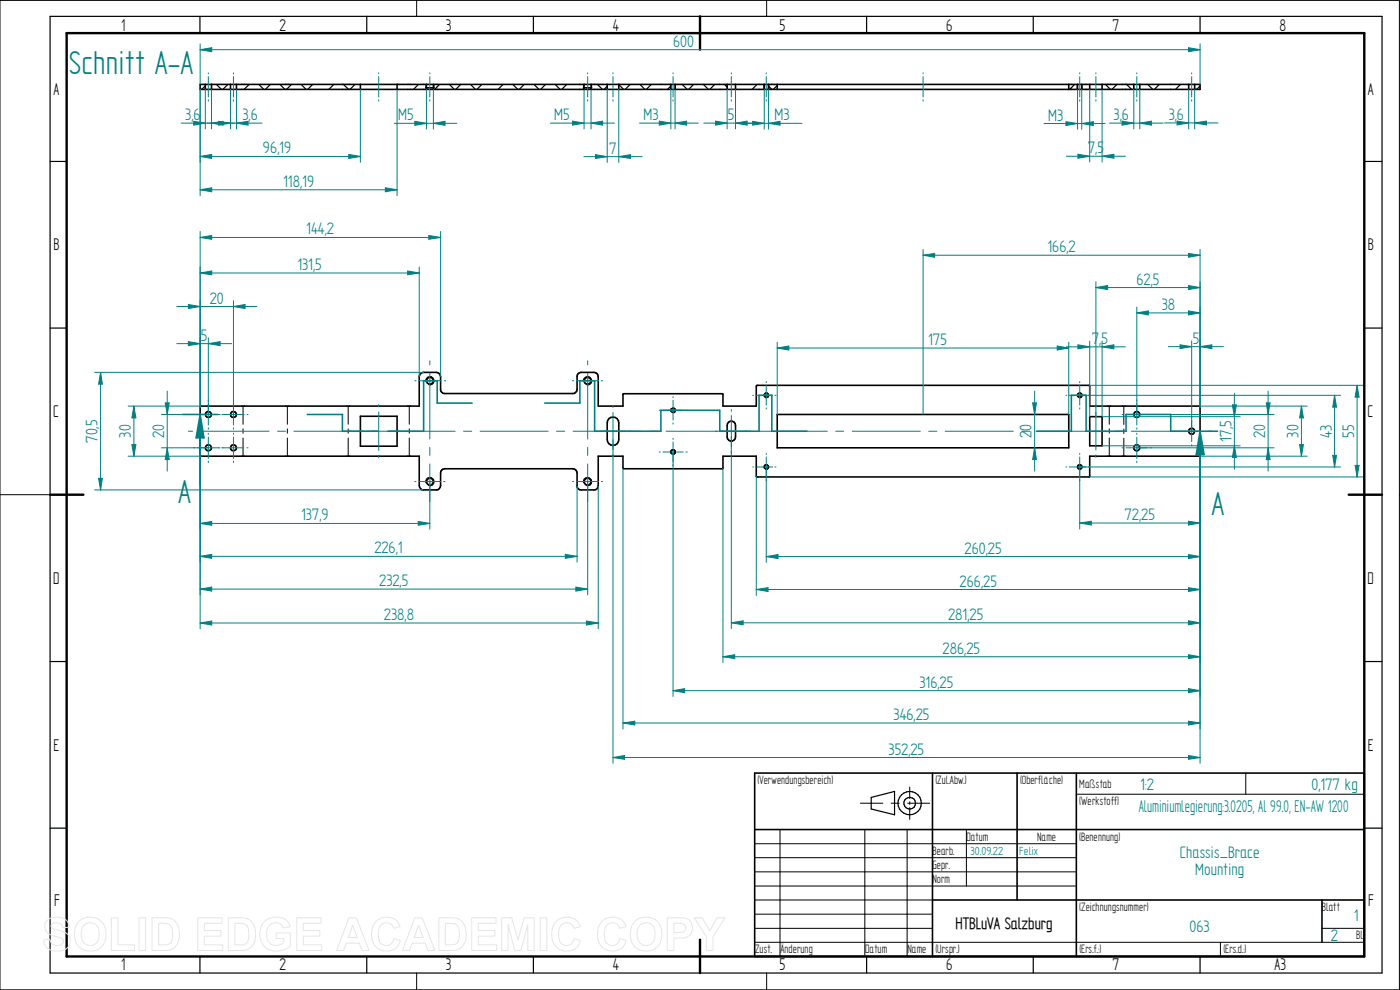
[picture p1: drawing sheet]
<svg xmlns="http://www.w3.org/2000/svg" width="297mm" height="210mm" viewBox="0 0 297 210" stroke-linecap="round" stroke-linejoin="round" font-family="sans-serif">
<g fill="none" stroke="#000" stroke-width=".21">
<path d="M88.4 0v3.5M162.6 0v3.5M0 .1h296.9v209.9h-296.9zM51.6 86.1v3.9M51.6 91v.9M51.6 92.9v3.9M61 86.1v3.9M61 91v.9M61 92.9v3.9M73.9 86.1v3.9M73.9 91v.9M73.9 92.9v3.9"/>
<path d="M86.8 86.1v3.9M86.8 91v.9M86.8 92.9v3.9M90.3 81a.88 .88 0 0 1 .8-1.1 .88 .88 0 0 1 1 .9 .88 .88 0 0 1-1.1 .8M123.8 81a.88 .88 0 0 1 .8-1.1 .88 .88 0 0 1 .9 .9 .88 .88 0 0 1-1.1 .8M142.3 96v-.3a.53 .53 0 0 1 .9-.2 .53 .53 0 0 1-.2 .9h-.4M142.3 87.2v-.3a.55 .55 0 0 1 1-.1l-.1 .6-.6 .1M162.1 84a.53 .53 0 0 1 .4-.6 .53 .53 0 0 1 .6 .5l-.1 .3-.6 .2M162.1 99.2v-.3a.51 .51 0 0 1 .4-.3 .51 .51 0 0 1 .5 .2v.6l-.6 .2M228.6 84v-.3a.53 .53 0 0 1 .8-.2 .53 .53 0 0 1-.2 .9h-.3M228.6 99.2v-.3a.53 .53 0 0 1 .8-.2 .53 .53 0 0 1-.2 .9h-.3M235.3 86.1v3.9"/>
<path d="M235.3 91v.9M235.3 92.9v3.9M238.4 86.1v3.9M238.4 91v.9M238.4 93v3.8M0 104.9h10.6M90.3 102.4a.88 .88 0 0 1 .8-1.1 .88 .88 0 0 1 1 1 .88 .88 0 0 1-1.1 .7M123.8 102.4a.88 .88 0 0 1 .8-1.1 .88 .88 0 0 1 .9 1 .88 .88 0 0 1-1.1 .7M296.9 104.9h.1M160.1 179h68.2M165.5 176v26.9M182.5 170.4h4.8"/>
<path d="M183.5 176v26.9M189.1 170.4h1.7M192.4 176v26.9M192.6 170.4h4.6M193 167v2.4M193 170.1v.5M193 171.3v2.5M205 176v12M228.3 168.5h61.1M264.3 164v4.5M160.1 199.9h129.3M160.1 196.9h37.7"/>
<path d="M160.1 188h68.2M160.1 185h68.2M160.1 181.9h68.2M160.1 190.9h37.7M160.1 193.9h37.7M258.9 199.9v3M280.5 196.9h8.9M88.4 206.4v3.6M162.6 206.4v3.6"/>
</g>
<g fill="none" stroke="#000" stroke-width=".25">
<path d="M10.6 3.5h282.6v202.9h-282.6zM42.4 3.5v3.5M77.8 3.5v3.5M113.2 3.5v3.5M148.5 3.5v3.5M183.9 3.5v3.5M219.2 3.5v3.5M254.6 3.5v3.5M10.6 34.2h3.5M289.4 34.2h3.8M10.6 69.6h3.5M289.4 69.6h3.8"/>
<path d="M10.6 104.9h3.5M289.4 104.9h3.8M10.6 140.3h3.5M289.4 140.3h3.8M10.6 175.7h3.5M184.8 169.2l5-1.3v4.9l-5-1.2zM289.4 175.7h3.8M42.4 202.9v3.5M77.8 202.9v3.5M113.2 202.9v3.5M148.5 202.9v3.5M183.9 202.9v3.5"/>
<path d="M219.2 202.9v3.5M254.6 202.9v3.5"/>
<circle cx="193" cy="170.4" r="2.46"/>
<circle cx="193" cy="170.4" r="1.23"/>
</g>
<path d="M14.1 7h275.3v195.9h-275.3zM148.5 3.5v7M10.6 104.9h7.1M286.1 104.9h7.1M148.5 199.3v7.1" fill="none" stroke="#000" stroke-width=".51"/>
<g fill="none" stroke="#000" stroke-width=".34">
<path d="M42.5 86.2l46.4-.1v-6.2a.94 .94 0 0 1 .9-.9h2.8a.94 .94 0 0 1 .9 .9v2.7a.87 .87 0 0 0 .8 .9h27.2a.95 .95 0 0 0 .9-.9v-2.7a.87 .87 0 0 1 .9-.9h2.7a.87 .87 0 0 1 .9 .9v6.2h5.3v-2.4l.1-.2h20.9l.2 .2v2.4h7v-4.2l.3-.2h70.3l.2 .2v4.2h23.2l.2 .3v10.3l-23.4 .1v4.2l-.2 .2h-70.3l-.3-.2v-4.2h-7v2.5l-.2 .1h-20.9l-.1-.1v-2.5h-5.3v6.2a.87 .87 0 0 1-.9 .9h-2.7a.87 .87 0 0 1-.9-.9v-2.7a.94 .94 0 0 0-.9-.9h-27.2a.87 .87 0 0 0-.8 .9v2.7a.94 .94 0 0 1-.9 .9h-2.8a.94 .94 0 0 1-.9-.9v-6.2l-46.4-.1zM76.5 88.3h7.7v6.4h-7.7zM129.2 88.8a1.25 1.25 0 0 1 1.3-.2 1.25 1.25 0 0 1 .8 1.1v3.6a1.23 1.23 0 0 1-1.3 1.2 1.23 1.23 0 0 1-1.2-1.2v-3.6zM154.6 89.5a.89 .89 0 0 1 1-.1 .89 .89 0 0 1 .4 .9v2.4a.89 .89 0 0 1-.8 .9 .89 .89 0 0 1-.9-.9v-2.4zM164.9 87.9h61.8v7.1h-61.8zM231.2 88.4h2.6v6.2h-2.6zM160.1 164h129.3v38.9h-129.3zM160.1 176h129.3M197.8 164v38.9M215.8 164v26.9M228.3 164v38.9M197.8 190.9h91.6"/>
<path d="M280.5 190.9v9"/>
<circle cx="44.2" cy="87.9" r=".64"/>
<circle cx="44.2" cy="95" r=".64"/>
<circle cx="49.5" cy="95" r=".64"/>
<circle cx="49.5" cy="87.9" r=".64"/>
<circle cx="91.2" cy="80.8" r=".73"/>
<circle cx="124.7" cy="80.8" r=".73"/>
<circle cx="142.8" cy="87" r=".44"/>
<circle cx="142.8" cy="95.9" r=".44"/>
<circle cx="162.6" cy="83.9" r=".45"/>
<circle cx="162.6" cy="99.1" r=".43"/>
<circle cx="229" cy="83.9" r=".44"/>
<circle cx="229" cy="99.1" r=".44"/>
<circle cx="241.2" cy="87.9" r=".64"/>
<circle cx="241.2" cy="95" r=".64"/>
<circle cx="252.8" cy="91.5" r=".63"/>
<circle cx="91.2" cy="102.2" r=".74"/>
<circle cx="124.7" cy="102.2" r=".74"/>
</g>
<path d="M34.2 87.9h10M34.2 95h10M35.1 85.5h.8l-.4 2.4z" fill="none" stroke="#008080" stroke-width=".21"/>
<path d="M35.1 85.5h.8l-.4 2.4z" fill="#008080"/>
<path d="M35.5 95l.4 2.5h-.8z" fill="none" stroke="#008080" stroke-width=".21"/>
<path d="M35.5 95l.4 2.5h-.8z" fill="#008080"/>
<path d="M27.2 86.1h15.4M27.2 96.8h15.4M28.4 86.1l.4 2.5h-.8zM35.5 83v16.9" fill="none" stroke="#008080" stroke-width=".21"/>
<path d="M28.4 86.1l.4 2.5h-.8z" fill="#008080"/>
<path d="M28 94.3h.8l-.4 2.5z" fill="none" stroke="#008080" stroke-width=".21"/>
<path d="M28 94.3h.8l-.4 2.5z" fill="#008080"/>
<path d="M20.1 79h69.7M21.3 79l.4 2.5h-.8zM28.4 86.1v10.7M20.1 103.9h69.7" fill="none" stroke="#008080" stroke-width=".21"/>
<path d="M21.3 79l.4 2.5h-.8z" fill="#008080"/>
<path d="M20.9 101.5h.8l-.4 2.4z" fill="none" stroke="#008080" stroke-width=".21"/>
<path d="M20.9 101.5h.8l-.4 2.4z" fill="#008080"/>
<path d="M21.3 79v24.9M40 72.5l2.5 .4-2.5 .4zM42.5 71.7v14.7M44.2 71.7v16.2" fill="none" stroke="#008080" stroke-width=".21"/>
<path d="M40 72.5l2.5 .4-2.5 .4z" fill="#008080"/>
<path d="M44.2 72.9l2.5-.4v.8z" fill="none" stroke="#008080" stroke-width=".21"/>
<path d="M44.2 72.9l2.5-.4v.8z" fill="#008080"/>
<path d="M37.5 72.9h11.6M40 64.6l2.5 .4-2.5 .4zM42.5 63.8v22.6M49.5 63.8v24.1" fill="none" stroke="#008080" stroke-width=".21"/>
<path d="M40 64.6l2.5 .4-2.5 .4z" fill="#008080"/>
<path d="M49.5 65l2.5-.4v.8z" fill="none" stroke="#008080" stroke-width=".21"/>
<path d="M49.5 65l2.5-.4v.8z" fill="#008080"/>
<path d="M42.5 56.6v29.8M42.5 57.9l2.4-.4v.8zM88.9 56.6v23.3M37.5 65h17" fill="none" stroke="#008080" stroke-width=".21"/>
<path d="M42.5 57.9l2.4-.4v.8z" fill="#008080"/>
<path d="M86.5 57.5l2.4 .4-2.4 .4z" fill="none" stroke="#008080" stroke-width=".21"/>
<path d="M86.5 57.5l2.4 .4-2.4 .4z" fill="#008080"/>
<path d="M42.5 57.9h46.4M42.5 49.1v37.3M42.5 50.4l2.4-.4v.8zM93.5 49.1v30.8" fill="none" stroke="#008080" stroke-width=".21"/>
<path d="M42.5 50.4l2.4-.4v.8z" fill="#008080"/>
<path d="M91 50l2.5 .4-2.5 .4z" fill="none" stroke="#008080" stroke-width=".21"/>
<path d="M91 50l2.5 .4-2.5 .4z" fill="#008080"/>
<path d="M42.5 50.4h51M42.5 96.6v15.7M42.5 111l2.4-.4v.8zM91.2 102.2v10.1" fill="none" stroke="#008080" stroke-width=".21"/>
<path d="M42.5 111l2.4-.4v.8z" fill="#008080"/>
<path d="M88.7 110.6l2.5 .4-2.5 .4z" fill="none" stroke="#008080" stroke-width=".21"/>
<path d="M88.7 110.6l2.5 .4-2.5 .4z" fill="#008080"/>
<path d="M42.5 96.6v22.7M42.5 111h48.7M42.5 118l2.4-.4v.8zM122.4 103v16.3" fill="none" stroke="#008080" stroke-width=".21"/>
<path d="M42.5 118l2.4-.4v.8z" fill="#008080"/>
<path d="M119.9 117.6l2.5 .4-2.5 .4z" fill="none" stroke="#008080" stroke-width=".21"/>
<path d="M119.9 117.6l2.5 .4-2.5 .4z" fill="#008080"/>
<path d="M42.5 96.6v29.6M42.5 118h79.9M124.7 102.2v24M42.5 125l2.4-.5v.9z" fill="none" stroke="#008080" stroke-width=".21"/>
<path d="M42.5 125l2.4-.5v.9z" fill="#008080"/>
<path d="M122.2 124.5l2.5 .5-2.5 .4z" fill="none" stroke="#008080" stroke-width=".21"/>
<path d="M122.2 124.5l2.5 .5-2.5 .4z" fill="#008080"/>
<path d="M42.5 96.6v36.8M126.9 103v30.4M42.5 125h82.2M42.5 132.2l2.4-.5v.9z" fill="none" stroke="#008080" stroke-width=".21"/>
<path d="M42.5 132.2l2.4-.5v.9z" fill="#008080"/>
<path d="M124.4 131.7l2.5 .5-2.5 .4z" fill="none" stroke="#008080" stroke-width=".21"/>
<path d="M124.4 131.7l2.5 .5-2.5 .4z" fill="#008080"/>
<path d="M252.8 72.3v19.2M254.6 72.3v14.1M254.6 73.5l2.5-.3v.8zM42.5 132.2h84.4" fill="none" stroke="#008080" stroke-width=".21"/>
<path d="M254.6 73.5l2.5-.3v.8z" fill="#008080"/>
<path d="M250.4 73.2l2.4 .3-2.4 .5z" fill="none" stroke="#008080" stroke-width=".21"/>
<path d="M250.4 73.2l2.4 .3-2.4 .5z" fill="#008080"/>
<path d="M241.2 65.2v22.7M247.9 73.5h11.6M252.1 66l2.5 .4-2.5 .4zM254.6 65.2v21.2" fill="none" stroke="#008080" stroke-width=".21"/>
<path d="M252.1 66l2.5 .4-2.5 .4z" fill="#008080"/>
<path d="M241.2 66.4l2.4-.4v.8z" fill="none" stroke="#008080" stroke-width=".21"/>
<path d="M241.2 66.4l2.4-.4v.8z" fill="#008080"/>
<path d="M241.2 66.4h13.4M229.1 99.1v13.1M254.6 96.6v15.6M252.1 110.6l2.5 .4-2.5 .4z" fill="none" stroke="#008080" stroke-width=".21"/>
<path d="M252.1 110.6l2.5 .4-2.5 .4z" fill="#008080"/>
<path d="M229.1 111l2.4-.4v.8z" fill="none" stroke="#008080" stroke-width=".21"/>
<path d="M229.1 111l2.4-.4v.8z" fill="#008080"/>
<path d="M162.6 99.1v20.2M254.6 96.6v22.7M229.1 111h25.5M252.1 117.6l2.5 .5-2.5 .4z" fill="none" stroke="#008080" stroke-width=".21"/>
<path d="M252.1 117.6l2.5 .5-2.5 .4z" fill="#008080"/>
<path d="M162.6 118.1l2.5-.5v.9z" fill="none" stroke="#008080" stroke-width=".21"/>
<path d="M162.6 118.1l2.5-.5v.9z" fill="#008080"/>
<path d="M254.6 96.6v29.7M160.4 101v25.3M162.6 118.1h92M252.1 124.7l2.5 .4-2.5 .4z" fill="none" stroke="#008080" stroke-width=".21"/>
<path d="M252.1 124.7l2.5 .4-2.5 .4z" fill="#008080"/>
<path d="M160.4 125.1l2.5-.4v.8z" fill="none" stroke="#008080" stroke-width=".21"/>
<path d="M160.4 125.1l2.5-.4v.8z" fill="#008080"/>
<path d="M155.2 92.7v40.6M254.6 96.6v36.7M160.4 125.1h94.2M252.1 131.7l2.5 .4-2.5 .4z" fill="none" stroke="#008080" stroke-width=".21"/>
<path d="M252.1 131.7l2.5 .4-2.5 .4z" fill="#008080"/>
<path d="M155.2 132.1l2.4-.4v.8z" fill="none" stroke="#008080" stroke-width=".21"/>
<path d="M155.2 132.1l2.4-.4v.8z" fill="#008080"/>
<path d="M153.4 99.3v41.2M254.6 96.6v43.9M155.2 132.1h99.4M252.1 138.9l2.5 .4-2.5 .4z" fill="none" stroke="#008080" stroke-width=".21"/>
<path d="M252.1 138.9l2.5 .4-2.5 .4z" fill="#008080"/>
<path d="M153.4 139.3l2.5-.4v.8z" fill="none" stroke="#008080" stroke-width=".21"/>
<path d="M153.4 139.3l2.5-.4v.8z" fill="#008080"/>
<path d="M142.8 95.9v51.8M254.6 96.6v51.1M153.4 139.3h101.2M252.1 146.1l2.5 .4-2.5 .4z" fill="none" stroke="#008080" stroke-width=".21"/>
<path d="M252.1 146.1l2.5 .4-2.5 .4z" fill="#008080"/>
<path d="M142.8 146.5l2.4-.4v.8z" fill="none" stroke="#008080" stroke-width=".21"/>
<path d="M142.8 146.5l2.4-.4v.8z" fill="#008080"/>
<path d="M132.2 99.3v55.3M254.6 96.6v58M142.8 146.5h111.8M252.1 153l2.5 .4-2.5 .4z" fill="none" stroke="#008080" stroke-width=".21"/>
<path d="M252.1 153l2.5 .4-2.5 .4z" fill="#008080"/>
<path d="M132.2 153.4l2.5-.4v.8z" fill="none" stroke="#008080" stroke-width=".21"/>
<path d="M132.2 153.4l2.5-.4v.8z" fill="#008080"/>
<path d="M130 93.3v68.6M254.6 96.6v65.3M132.2 153.4h122.4M252.1 160.3l2.5 .4-2.5 .4z" fill="none" stroke="#008080" stroke-width=".21"/>
<path d="M252.1 160.3l2.5 .4-2.5 .4z" fill="#008080"/>
<path d="M130 160.7l2.5-.4v.8z" fill="none" stroke="#008080" stroke-width=".21"/>
<path d="M130 160.7l2.5-.4v.8z" fill="#008080"/>
<path d="M231.2 72.3v16.1M233.8 72.3v16.1M233.8 73.6l2.5-.4v.8zM130 160.7h124.6" fill="none" stroke="#008080" stroke-width=".21"/>
<path d="M233.8 73.6l2.5-.4v.8z" fill="#008080"/>
<path d="M228.7 73.2l2.5 .4-2.5 .4z" fill="none" stroke="#008080" stroke-width=".21"/>
<path d="M228.7 73.2l2.5 .4-2.5 .4z" fill="#008080"/>
<path d="M164.9 72.6v15.3M164.9 73.8l2.4-.4v.9zM226.2 73.6h12.6M226.7 72.6v15.3" fill="none" stroke="#008080" stroke-width=".21"/>
<path d="M164.9 73.8l2.4-.4v.9z" fill="#008080"/>
<path d="M224.3 73.4l2.4 .4-2.4 .5z" fill="none" stroke="#008080" stroke-width=".21"/>
<path d="M224.3 73.4l2.4 .4-2.4 .5z" fill="#008080"/>
<path d="M164.9 73.8h61.8M219.1 85.5h.8l-.4 2.4z" fill="none" stroke="#008080" stroke-width=".21"/>
<path d="M219.1 85.5h.8l-.4 2.4z" fill="#008080"/>
<path d="M219.5 95l.4 2.5h-.8z" fill="none" stroke="#008080" stroke-width=".21"/>
<path d="M219.5 95l.4 2.5h-.8z" fill="#008080"/>
<path d="M219.5 83v16.9M241.2 87.9h29.1M241.2 95h29.1M268.6 85.5h.9l-.5 2.4z" fill="none" stroke="#008080" stroke-width=".21"/>
<path d="M268.6 85.5h.9l-.5 2.4z" fill="#008080"/>
<path d="M269 95l.5 2.5h-.9z" fill="none" stroke="#008080" stroke-width=".21"/>
<path d="M269 95l.5 2.5h-.9z" fill="#008080"/>
<path d="M233.8 88.4h29.3M233.8 94.6h29.3M261.5 85.9h.8l-.4 2.5zM269 83v16.9" fill="none" stroke="#008080" stroke-width=".21"/>
<path d="M261.5 85.9h.8l-.4 2.5z" fill="#008080"/>
<path d="M261.9 94.6l.4 2.4h-.8z" fill="none" stroke="#008080" stroke-width=".21"/>
<path d="M261.9 94.6l.4 2.4h-.8z" fill="#008080"/>
<path d="M254.4 86.1h22.9M254.4 96.8h22.9M261.9 83.4v16.1M276.1 86.1l.4 2.5h-.8z" fill="none" stroke="#008080" stroke-width=".21"/>
<path d="M276.1 86.1l.4 2.5h-.8z" fill="#008080"/>
<path d="M275.7 94.3h.8l-.4 2.5z" fill="none" stroke="#008080" stroke-width=".21"/>
<path d="M275.7 94.3h.8l-.4 2.5z" fill="#008080"/>
<path d="M229.1 83.9h55.3M229.1 99.1h55.3M276.1 86.1v10.7M283.1 83.9l.4 2.5h-.8z" fill="none" stroke="#008080" stroke-width=".21"/>
<path d="M283.1 83.9l.4 2.5h-.8z" fill="#008080"/>
<path d="M282.7 96.6h.8l-.4 2.5z" fill="none" stroke="#008080" stroke-width=".21"/>
<path d="M282.7 96.6h.8l-.4 2.5z" fill="#008080"/>
<path d="M231 81.7h58.1M283.1 83.9v15.2M287.9 81.7l.4 2.5h-.8zM231 101.2h58.1" fill="none" stroke="#008080" stroke-width=".21"/>
<path d="M287.9 81.7l.4 2.5h-.8z" fill="#008080"/>
<path d="M287.5 98.7h.8l-.4 2.5z" fill="none" stroke="#008080" stroke-width=".21"/>
<path d="M287.5 98.7h.8l-.4 2.5z" fill="#008080"/>
<path d="M287.9 81.7v19.5" fill="none" stroke="#008080" stroke-width=".21"/>
<path d="M46.1 87.9h-3.6v14.9M65.2 87.9h7.4v3.6h7.5M100.2 85.5h-7.4v-4.7h-2.9v10.7h-7.5M115.6 85.5h7.4v-4.7h3.2v10.7h14v-4.5h12.5v4.5h8.3v-7.6h2.7v7.6h7.5M219.9 91.5h7.4v-7.6h3.1v7.6h8.5v-3.6h9.5v3.6h6.2" fill="none" stroke="#008080" stroke-width=".34"/>
<path d="M42.5 87.9l.8 5h-1.7z" fill="#008080"/>
<path d="M42.5 87.9l.8 5h-1.7zM254.6 91.5v14.8" fill="none" stroke="#008080" stroke-width=".34"/>
<path d="M254.6 91.5l.8 4.9h-1.6z" fill="#008080"/>
<path d="M38.7 87.9h3.8M254.6 91.5l.8 4.9h-1.6zM254.6 91.5h3.7" fill="none" stroke="#008080" stroke-width=".34"/>
<g fill="none" stroke="#000" stroke-width=".25">
<path d="M42.5 19h.1M43.6 18.2l-.8 .8M46 18l1 1M48.3 17.9l-1 1.1M52.9 17.9l-1.1 1.1M54.9 17.9l1.1 1.1M57.4 17.9l-1.1 1.1M59.4 17.9l1.1 1.1M61.8 17.9l-1 1.1M64 18l.9 1M66.3 17.9l-1 1.1M70.8 17.9l-1 1.1"/>
<path d="M72.9 17.9l1.1 1.1M75.3 17.9l-1 1.1M84.3 17.9h.1M88.8 17.9l-1.1 1.1M93.3 17.9l-1.1 1.1M95.3 17.9l1.1 1.1M97.7 17.9l-1 1.1M99.9 18l1 1M102.2 17.9l-1 1.1M106.7 17.9l-1 1.1M108.8 17.9l1.1 1.1M111.2 17.9l-1 1.1"/>
<path d="M113.3 17.9l1 1.1M115.7 17.9l-1 1.1M117.9 18l.9 1M120.2 17.9l-1 1.1M123.9 18.7l-.2 .3M126.7 17.9l1.1 1.1M128.8 18.3l-.7 .7M131.3 17.9l1 1.1M133.7 17.9l-1.1 1.1M135.8 18l1 1M138.2 17.9l-1.1 1.1M142.3 18.2l-.7 .8"/>
<path d="M144.7 17.9l1.1 1.1M147.2 17.9l-1.1 1.1M149.2 17.9l1.1 1.1M151.6 17.9l-1 1.1M153.8 18l.5 .5M156.1 17.9l-.1 .1M160.6 17.9l-1 1.1M163 18.2l.7 .8M164.9 18.2l-.9 .8M228 17.9l-1.1 1.1M234.5 17.9l1.1 1.1M237 17.9l-1.1 1.1"/>
<path d="M239 17.9l1.1 1.1M240.5 18.8l-.1 .2M243.6 18l1 1M246 17.9l-1.1 1.1M250.4 17.9l-1 1.1M253.4 18.9l.1 .1M254.6 18.2l-.7 .8"/>
</g>
<g fill="none" stroke="#000" stroke-width=".34">
<path d="M42.5 17.9h212.1v1.1h-212.1zM43.6 17.9v1.1M44.9 17.9v1.1M48.9 17.9v1.1M50.2 17.9v1.1M76.5 17.9v1.1M84.2 17.9v1.1M90.3 18.6h1.8M90.5 17.9v1.1M91.9 17.9v1.1M123.8 18.6h1.7M123.9 17.9v1.1"/>
<path d="M125.4 17.9v1.1M128.8 17.9v1.1M131.3 17.9v1.1M142.3 17.9v1.1M143.2 17.9v1.1M154.3 17.9v1.1M156 17.9v1.1M162.1 17.9v1.1M163 17.9v1.1M164.9 17.9v1.1M226.7 17.9v1.1M228.6 17.9v1.1"/>
<path d="M229.5 17.9v1.1M231.2 17.9v1.1M233.8 17.9v1.1M240.5 17.9v1.1M241.8 17.9v1.1M252.2 17.9v1.1M253.4 17.9v1.1"/>
</g>
<path d="M90.3 17.9v.7M92.1 17.9v.7M123.8 17.9v.7M125.5 17.9v.7M142.2 17.9v1.1M143.3 17.9v1.1M162.1 17.9v1.1M163.1 17.9v1.1M228.5 17.9v1.1M229.6 17.9v1.1" fill="none" stroke="#000" stroke-width=".21"/>
<path d="M42.5 9.3v8.6M42.5 10.5l2.4-.4v.9zM254.6 9.3v8.6" fill="none" stroke="#008080" stroke-width=".21"/>
<path d="M42.5 10.5l2.4-.4v.9z" fill="#008080"/>
<path d="M252.1 10.1l2.5 .4-2.5 .5z" fill="none" stroke="#008080" stroke-width=".21"/>
<path d="M252.1 10.1l2.5 .4-2.5 .5z" fill="#008080"/>
<path d="M42.5 10.5h212.1M42.5 19v15.4M76.5 19v15.4M42.5 33.2l2.4-.4v.8z" fill="none" stroke="#008080" stroke-width=".21"/>
<path d="M42.5 33.2l2.4-.4v.8z" fill="#008080"/>
<path d="M74 32.8l2.5 .4-2.5 .4z" fill="none" stroke="#008080" stroke-width=".21"/>
<path d="M74 32.8l2.5 .4-2.5 .4z" fill="#008080"/>
<path d="M42.5 19v22.5M84.2 19v22.5M42.5 33.2h34M42.5 40.3l2.4-.5v.9z" fill="none" stroke="#008080" stroke-width=".21"/>
<path d="M42.5 40.3l2.4-.5v.9z" fill="#008080"/>
<path d="M81.7 39.8l2.5 .5-2.5 .4z" fill="none" stroke="#008080" stroke-width=".21"/>
<path d="M81.7 39.8l2.5 .5-2.5 .4z" fill="#008080"/>
<path d="M43.6 19v8.3M44.9 19v8.3M41.1 25.7l2.5 .4-2.5 .4zM42.5 40.3h41.7" fill="none" stroke="#008080" stroke-width=".21"/>
<path d="M41.1 25.7l2.5 .4-2.5 .4z" fill="#008080"/>
<path d="M44.9 26.1l2.4-.4v.8z" fill="none" stroke="#008080" stroke-width=".21"/>
<path d="M44.9 26.1l2.4-.4v.8z" fill="#008080"/>
<path d="M48.9 19v8.3M50.2 19v8.3M38.4 26.1h11.4M46.4 25.7l2.5 .4-2.5 .4z" fill="none" stroke="#008080" stroke-width=".21"/>
<path d="M46.4 25.7l2.5 .4-2.5 .4z" fill="#008080"/>
<path d="M50.2 26.1l2.4-.4v.8z" fill="none" stroke="#008080" stroke-width=".21"/>
<path d="M50.2 26.1l2.4-.4v.8z" fill="#008080"/>
<path d="M90.5 19v8.4M91.9 19v8.4M43.9 26.1h11.7M88 25.7l2.5 .5-2.5 .4z" fill="none" stroke="#008080" stroke-width=".21"/>
<path d="M88 25.7l2.5 .5-2.5 .4z" fill="#008080"/>
<path d="M91.9 26.2l2.5-.5v.9z" fill="none" stroke="#008080" stroke-width=".21"/>
<path d="M91.9 26.2l2.5-.5v.9z" fill="#008080"/>
<path d="M123.9 19v8.3M125.4 19v8.3M83.7 26.2h13.2M121.5 25.7l2.4 .4-2.4 .4z" fill="none" stroke="#008080" stroke-width=".21"/>
<path d="M121.5 25.7l2.4 .4-2.4 .4z" fill="#008080"/>
<path d="M125.4 26.1l2.4-.4v.8z" fill="none" stroke="#008080" stroke-width=".21"/>
<path d="M125.4 26.1l2.4-.4v.8z" fill="#008080"/>
<path d="M128.8 19v15.5M131.3 19v15.5M116.8 26.1h13.5M126.3 32.8l2.5 .4-2.5 .4z" fill="none" stroke="#008080" stroke-width=".21"/>
<path d="M126.3 32.8l2.5 .4-2.5 .4z" fill="#008080"/>
<path d="M131.3 33.2l2.5-.4v.8z" fill="none" stroke="#008080" stroke-width=".21"/>
<path d="M131.3 33.2l2.5-.4v.8z" fill="#008080"/>
<path d="M142.3 19v8.3M143.2 19v8.3M123.9 33.2h12.3M139.9 25.7l2.4 .4-2.4 .4z" fill="none" stroke="#008080" stroke-width=".21"/>
<path d="M139.9 25.7l2.4 .4-2.4 .4z" fill="#008080"/>
<path d="M143.2 26.1l2.5-.4v.8z" fill="none" stroke="#008080" stroke-width=".21"/>
<path d="M143.2 26.1l2.5-.4v.8z" fill="#008080"/>
<path d="M154.3 19v8.3M156 19v8.3M135.7 26.1h12.5M151.8 25.7l2.5 .4-2.5 .4z" fill="none" stroke="#008080" stroke-width=".21"/>
<path d="M151.8 25.7l2.5 .4-2.5 .4z" fill="#008080"/>
<path d="M156 26.1l2.5-.4v.8z" fill="none" stroke="#008080" stroke-width=".21"/>
<path d="M156 26.1l2.5-.4v.8z" fill="#008080"/>
<path d="M162.1 19v8.4M163 19v8.4M149.3 26.1h11.7M159.7 25.7l2.4 .5-2.4 .3z" fill="none" stroke="#008080" stroke-width=".21"/>
<path d="M159.7 25.7l2.4 .5-2.4 .3z" fill="#008080"/>
<path d="M163 26.2l2.5-.5v.8z" fill="none" stroke="#008080" stroke-width=".21"/>
<path d="M163 26.2l2.5-.5v.8z" fill="#008080"/>
<path d="M228.6 19v8.4M229.5 19v8.4M157.2 26.2h12.9M226.1 25.8l2.5 .4-2.5 .4z" fill="none" stroke="#008080" stroke-width=".21"/>
<path d="M226.1 25.8l2.5 .4-2.5 .4z" fill="#008080"/>
<path d="M229.5 26.2l2.4-.4v.8z" fill="none" stroke="#008080" stroke-width=".21"/>
<path d="M229.5 26.2l2.4-.4v.8z" fill="#008080"/>
<path d="M231.2 19v15.4M233.8 19v15.4M221.5 26.2h12.9M228.7 32.7l2.5 .4-2.5 .5z" fill="none" stroke="#008080" stroke-width=".21"/>
<path d="M228.7 32.7l2.5 .4-2.5 .5z" fill="#008080"/>
<path d="M233.8 33.1l2.5-.4v.9z" fill="none" stroke="#008080" stroke-width=".21"/>
<path d="M233.8 33.1l2.5-.4v.9z" fill="#008080"/>
<path d="M240.5 19v8.3M241.8 19v8.3M226.2 33.1h12.6M238 25.7l2.5 .4-2.5 .4z" fill="none" stroke="#008080" stroke-width=".21"/>
<path d="M238 25.7l2.5 .4-2.5 .4z" fill="#008080"/>
<path d="M241.8 26.1l2.5-.4v.8z" fill="none" stroke="#008080" stroke-width=".21"/>
<path d="M241.8 26.1l2.5-.4v.8z" fill="#008080"/>
<path d="M252.2 19v8.3M253.4 19v8.3M235.4 26.1h11.4M249.7 25.7l2.5 .4-2.5 .4z" fill="none" stroke="#008080" stroke-width=".21"/>
<path d="M249.7 25.7l2.5 .4-2.5 .4z" fill="#008080"/>
<path d="M253.4 26.1l2.5-.4v.8z" fill="none" stroke="#008080" stroke-width=".21"/>
<path d="M253.4 26.1l2.5-.4v.8z" fill="#008080"/>
<g fill="none" stroke="#008080" stroke-width=".21">
<path d="M44.2 15.5v.2M44.2 16.3v4.3M49.5 15.5v.2M49.5 16.3v4.3M80.3 15.5v.2M80.3 16.3v4.3M91.2 15.5v.2M91.2 16.3v4.3M124.7 15.5v.2M124.7 16.3v4.3M130 15.5v.2M130 16.3v4.3"/>
<path d="M142.8 15.5v.2M142.8 16.3v4.3M155.2 15.5v.2M155.2 16.3v4.3M162.6 15.5v.2M162.6 16.3v4.3M195.8 15.5v.2M195.8 16.3v4.3M229.1 15.5v.2M229.1 16.3v4.3M232.5 15.5v.2M232.5 16.3v4.3"/>
<path d="M241.2 15.5v.2M241.2 16.3v4.3M252.8 15.5v.2M252.8 16.3v4.3M44.2 21.2v.3M49.5 21.2v.3M80.3 21.2v.3M91.2 21.2v.3M124.7 21.2v.3M130 21.2v.3M142.8 21.2v.3M155.2 21.2v.3"/>
<path d="M162.6 21.2v.3M195.8 21.2v.3M229.1 21.2v.3M232.5 21.2v.3M241.2 21.2v.3M247.1 26.1h11.3M252.8 21.2v.3M195.8 52.9v35M195.8 54.1l2.5-.3v.8zM254.6 52.9v33.5M91.2 76.5v.9M91.2 79.2v13.9"/>
<path d="M124.7 76.5v.9M124.7 79.2v13.9M40 91.5h.9M41.1 87.9h.3M41.1 95h.3M42 95h4.7M42 87.9h4.7M42.6 91.5h14.5M44.2 84.8v.2M44.2 85.7v4.5M44.2 90.8v.3M44.2 91.9v.2"/>
<path d="M44.2 92.8v4.4M44.2 97.8v.3M47 95h4.7M47.1 87.9h4.7M49.5 84.8v.2M49.5 85.7v4.5M49.5 90.8v.3M49.5 91.9v.2M49.5 92.8v4.4M49.5 97.8v.3M52.4 95h.2M52.4 87.9h.2"/>
<path d="M58.9 91.5h1.7M62.4 91.5h34.2M80.3 85.8v.5M80.3 87.4v8.1M80.3 96.6v.5M88 80.8h.3M88.9 80.8h4.7M91.2 94.9v1.7M91.2 98.4v8M94.3 80.8h.3M98.3 91.5h1.8M101.9 91.5h14.4"/>
<path d="M118.1 91.5h1.7M121.5 80.8h.2M121.6 91.5h14.4M122.3 80.8h4.7M124.7 94.9v1.7M124.7 98.4v8M127.6 80.8h.2M130 86v.4M130 87.5v7.9M130 96.4v.5M137.8 91.5h1.7M139.9 87h.2"/>
<path d="M139.9 95.9h.2M140.7 87h4.2M140.7 95.9h4.2M141.3 91.5h18M142.8 84.2v.2M142.8 84.9v4.2M142.8 89.7v.3M142.8 93v.2M142.8 93.8v4.2M142.8 98.6v.2M145.5 87h.3M145.5 95.9h.3"/>
<path d="M155.2 86.9v.3M155.2 88.1v6.7M155.2 95.6v.5M159.7 83.9h.2M159.7 99.1h.2M160.4 83.9h3.5M160.4 99.1h3.5M161.1 91.5h14.4M162.6 80.9v.3M162.6 81.7v4.2M162.6 86.5v.3M162.6 96.2v.2"/>
<path d="M162.6 96.9v4.2M164.4 83.9h.2M164.4 99.1h.2M177.3 91.5h1.7M180.8 91.5h14.4M197 91.5h1.8M200.5 91.5h14.5M216.8 91.5h1.7M220.3 91.5h14.4M226.1 83.9h.2M226.1 99.1h.2M226.8 83.9h3.6"/>
<path d="M226.8 99.1h3.6M229.1 80.9v.3M229.1 81.7v4.2M229.1 86.5v.3M229.1 96.2v.2M229.1 96.9v4.2M230.9 83.9h.2M230.9 99.1h.2M232.5 85.9v.5M232.5 87.4v8.1M232.5 96.5v.5M236.5 91.5h1.7"/>
<path d="M238 87.9h.3M238 95h.3M238.9 87.9h4.5M238.9 95h4.5M240 91.5h14.5M241.2 84.8v.2M241.2 85.7v4.5M241.2 90.8v.3M241.2 91.9v.2M241.2 92.8v4.4M241.2 97.8v.3M244 87.9h.3"/>
<path d="M244 95h.3M252.8 88.3v.3M252.8 89.2v4.5M252.8 94.3v.3M256.2 91.5h.9M88 102.2h.3M88.9 102.2h4.6M94.1 102.2h.3M121.5 102.2h.2M122.3 102.2h4.7M127.6 102.2h.2M162.6 101.7v.3"/>
<path d="M229.1 101.7v.3"/>
</g>
<path d="M195.8 54.1l2.5-.3v.8z" fill="#008080"/>
<path d="M252.1 53.8l2.5 .3-2.5 .5z" fill="none" stroke="#008080" stroke-width=".21"/>
<path d="M252.1 53.8l2.5 .3-2.5 .5z" fill="#008080"/>
<path d="M195.8 54.1h58.8M232.5 59.8v28.6M254.6 59.8v26.6M252.1 60.6l2.5 .4-2.5 .4z" fill="none" stroke="#008080" stroke-width=".21"/>
<path d="M252.1 60.6l2.5 .4-2.5 .4z" fill="#008080"/>
<path d="M232.5 61l2.5-.4v.8z" fill="none" stroke="#008080" stroke-width=".21"/>
<path d="M232.5 61l2.5-.4v.8z" fill="#008080"/>
<path d="M232.5 61h22.1" fill="none" stroke="#008080" stroke-width=".21"/>
<g fill="none" stroke="#e6e6e6" stroke-width=".21">
<path d="M10 195.3a3.2 3.2 0 0 1 4.4 .4l.3 1-1.4 .1a1.33 1.33 0 0 0-1.1-1 1.33 1.33 0 0 0-1.4 .6l.2 .5 .9 .3a4 4 0 0 1 2.7 1.3 2.16 2.16 0 0 1-2.1 3.2 2.65 2.65 0 0 1-3.3-2.3l1.4-.1a1.5 1.5 0 0 0 1.3 1.3 1.5 1.5 0 0 0 1.6-1 1 1 0 0 0-1.1-.8 3.2 3.2 0 0 1-2.9-1.9l.1-.9zM16.7 195.5a3.4 3.4 0 0 1 4.1-.5 3.4 3.4 0 0 1 1.7 3.7 3.4 3.4 0 0 1-4.1 3 3.4 3.4 0 0 1-2.6-4.3l.3-1zM17.8 196.4a1.93 1.93 0 0 1 2.3-.4 1.93 1.93 0 0 1 .9 2.1 1.94 1.94 0 0 1-.9 2.2 1.94 1.94 0 0 1-2.3-.3 3.3 3.3 0 0 1 0-3.6zM23.6 194.7h1.4v5.7h3.5v1.2h-4.9zM29.5 194.7h1.4v6.9h-1.4zM32.3 194.7h2.5a2.97 2.97 0 0 1 3.3 3.5 2.91 2.91 0 0 1-3.2 3.4h-2.6zM33.7 195.9a2.89 2.89 0 0 1 2.5 .6 3.6 3.6 0 0 1-.3 3.7l-.6 .2h-1.6zM42 194.7h5.1v1.2h-3.8v1.5h3.6v1.2h-3.6v1.8h3.9v1.2h-5.2zM48.4 194.7h2.6a2.97 2.97 0 0 1 3.2 3.5 2.91 2.91 0 0 1-3.1 3.4h-2.7zM49.8 195.9a2.89 2.89 0 0 1 2.6 .6 3.6 3.6 0 0 1-.3 3.7l-.6 .2h-1.7zM56 195.6a3.7 3.7 0 0 1 5.1 0l.5 1-1.5 .2a1.89 1.89 0 0 0-2.3-1 1.89 1.89 0 0 0-1.2 2.3 2.14 2.14 0 0 0 1.1 2.3 2.14 2.14 0 0 0 2.5-.4v-.9h-1.6v-1.2h3v2.8a4.1 4.1 0 0 1-5.9-.4 4.2 4.2 0 0 1 .3-4.7zM62.9 194.7h5.2v1.2h-3.8v1.5h3.6v1.2h-3.6v1.8h3.9v1.2h-5.3z"/>
<path d="M74 194.7h1.6l2.7 6.9h-1.5l-.6-1.5h-2.7l-.6 1.5h-1.5zM74.8 196.3l1 2.6h-1.9zM79.7 195.5a3 3 0 0 1 5.2 1.1l-1.4 .3a1.66 1.66 0 0 0-1.9-1.1 1.66 1.66 0 0 0-1.3 1.8 2.36 2.36 0 0 0 1.3 2.9 1.59 1.59 0 0 0 2-1.4l1.3 .4a3.1 3.1 0 0 1-3.6 2.2 3.1 3.1 0 0 1-2.5-3.5l.3-1.5zM88 194.7h1.6l2.7 6.9h-1.5l-.6-1.5h-2.8l-.5 1.5h-1.5zM88.8 196.3l1 2.6h-1.9zM93.1 194.7h2.5a2.97 2.97 0 0 1 3.3 3.5 2.91 2.91 0 0 1-3.2 3.4h-2.6zM94.5 195.9a2.89 2.89 0 0 1 2.6 .6 3.6 3.6 0 0 1-.3 3.7l-.6 .2h-1.7zM100.1 194.7h5.1v1.2h-3.7v1.5h3.5v1.2h-3.5v1.8h3.9v1.2h-5.3zM106.4 194.7h2.2l1.3 4.7 1.3-4.7h2.1v6.9h-1.3v-5.4l-1.5 5.4h-1.3l-1.4-5.4v5.4h-1.4zM114.6 194.7h1.4v6.9h-1.4zM118 195.5a3 3 0 0 1 5.1 1.1l-1.3 .3a1.66 1.66 0 0 0-2-1.1 1.66 1.66 0 0 0-1.3 1.8 2.36 2.36 0 0 0 1.4 2.9 1.59 1.59 0 0 0 1.9-1.4l1.3 .4a3.1 3.1 0 0 1-3.6 2.2 3.1 3.1 0 0 1-2.4-3.5l.2-1.5zM127.6 195.5a3 3 0 0 1 5.2 1.1l-1.4 .3a1.66 1.66 0 0 0-1.9-1.1 1.66 1.66 0 0 0-1.3 1.8 2.36 2.36 0 0 0 1.4 2.9 1.59 1.59 0 0 0 1.9-1.4l1.3 .4a3.1 3.1 0 0 1-3.6 2.2 3.1 3.1 0 0 1-2.5-3.5l.3-1.5z"/>
<path d="M134.7 195.5a3.4 3.4 0 0 1 4-.5 3.4 3.4 0 0 1 1.7 3.7 3.4 3.4 0 0 1-4 3 3.4 3.4 0 0 1-2.6-4.3l.2-1zM135.7 196.4a1.93 1.93 0 0 1 2.3-.4 1.93 1.93 0 0 1 1 2.1 1.94 1.94 0 0 1-1 2.2 1.94 1.94 0 0 1-2.3-.3 3.3 3.3 0 0 1 0-3.6zM141.6 194.7h2.2a2.62 2.62 0 0 1 2.9 1.1 2.21 2.21 0 0 1-.2 2.3 2.21 2.21 0 0 1-2.2 .9h-1.3v2.6h-1.4zM143 195.9a2.94 2.94 0 0 1 2.2 .3 1.02 1.02 0 0 1 .1 1.2 1.02 1.02 0 0 1-1.2 .4h-1.1zM147.3 194.7h1.6l1.7 2.8 1.6-2.8h1.6l-2.5 4v2.9h-1.4v-2.9z"/>
</g>
<g font-size="7.9" fill="#008080">
<text x="14.6" y="15.6">Schnitt A-A</text>
<text x="37.8" y="106.7">A</text>
<text x="257" y="109.2">A</text>
</g>
<g font-size="4.1">
<text x="25.7" y="6.5">1</text>
<text x="59.3" y="6.5">2</text>
<text x="94.6" y="6.5">3</text>
<text x="130" y="6.5">4</text>
<text x="165.4" y="6.5">5</text>
<text x="200.7" y="6.5">6</text>
<text x="236.1" y="6.5">7</text>
<text x="271.4" y="6.5">8</text>
<text x="11.3" y="20.1">A</text>
<text x="290.2" y="20.1">A</text>
<text x="11.3" y="53.1">B</text>
<text x="290.2" y="53.1">B</text>
<text x="11.3" y="88.5">C</text>
<text x="290.1" y="88.5">C</text>
<text x="11.3" y="123.9">D</text>
<text x="290.1" y="123.9">D</text>
<text x="11.3" y="159.2">E</text>
<text x="290.2" y="159.2">E</text>
<text x="11.5" y="192.3">F</text>
<text x="290.3" y="192.3">F</text>
<text x="25.7" y="205.9">1</text>
<text x="59.3" y="205.9">2</text>
<text x="94.6" y="205.9">3</text>
<text x="130" y="205.9">4</text>
<text x="165.4" y="205.9">5</text>
<text x="200.7" y="205.9">6</text>
<text x="236.1" y="205.9">7</text>
<text x="270.4" y="205.9">A3</text>
</g>
<text font-size="4.1" fill="#008080" x="241.6" y="172.3">Aluminiumlegierung:3.0205, Al 99.0, EN-AW 1200</text>
<g font-size="4" fill="#008080">
<text x="142.8" y="9.9">600</text>
<text x="39.3" y="25.5">3,6</text>
<text x="51.4" y="25.5">3,6</text>
<text x="84.5" y="25.5">M5</text>
<text x="117.6" y="25.5">M5</text>
<text x="136.5" y="25.5">M3</text>
<text x="154.4" y="25.5">5</text>
<text x="164.3" y="25.5">M3</text>
<text x="222.4" y="25.6">M3</text>
<text x="236.3" y="25.5">3,6</text>
<text x="247.9" y="25.5">3,6</text>
<text x="55.8" y="32.6">96,19</text>
<text x="129.2" y="32.6">7</text>
<text x="230.8" y="32.5">7,5</text>
<text x="60.1" y="39.6">118,19</text>
<text x="65" y="49.7">144,2</text>
<text x="222.2" y="53.6">166,2</text>
<text x="63.1" y="57.3">131,5</text>
<text x="44.5" y="64.4">20</text>
<text x="241.1" y="60.4">62,5</text>
<text x="246.5" y="65.8">38</text>
<text x="42.6" y="72.3">5</text>
<text x="196.9" y="73.2">175</text>
<text x="231.6" y="72.9">7,5</text>
<text x="253" y="72.9">5</text>
<text x="20.7" y="93.9" transform="rotate(-90 20.7 93.9)">70,5</text>
<text x="27.8" y="92.8" transform="rotate(-90 27.8 92.8)">30</text>
<text x="34.8" y="93" transform="rotate(-90 34.8 93)">20</text>
<text x="218.9" y="93" transform="rotate(-90 218.9 93)">20</text>
<text x="261.2" y="93.7" transform="rotate(-90 261.2 93.7)">17,5</text>
<text x="268.4" y="93" transform="rotate(-90 268.4 93)">20</text>
<text x="275.5" y="92.8" transform="rotate(-90 275.5 92.8)">30</text>
<text x="282.5" y="92.8" transform="rotate(-90 282.5 92.8)">43</text>
<text x="287.3" y="92.9" transform="rotate(-90 287.3 92.9)">55</text>
<text x="63.9" y="110.4">137,9</text>
<text x="238.6" y="110.4">72,25</text>
<text x="79.4" y="117.4">226,1</text>
<text x="204.6" y="117.4">260,25</text>
<text x="80.5" y="124.4">232,5</text>
<text x="203.6" y="124.5">266,25</text>
<text x="81.4" y="131.5">238,8</text>
<text x="201.1" y="131.5">281,25</text>
<text x="200" y="138.7">286,25</text>
<text x="195.1" y="145.9">316,25</text>
<text x="189.6" y="152.8">346,25</text>
<text x="188.5" y="160.1">352,25</text>
<text x="241.9" y="167.6">1:2</text>
<text x="278.2" y="167.7">0,177 kg</text>
<text x="250.3" y="181.9">Chassis_Brace</text>
<text x="253.6" y="185.7">Mounting</text>
<text x="252.3" y="197.7">063</text>
<text x="287.2" y="195.4">1</text>
<text x="282.3" y="199.6">2</text>
</g>
<text font-size="3.9" x="202.7" y="197.1">HTBLuVA Salzburg</text>
<g font-size="2.9">
<text x="160.7" y="166.3">(Verwendungsbereich)</text>
<text x="198.4" y="166.4">(Zul.Abw.)</text>
<text x="216.4" y="166.4">(Oberfläche)</text>
<text x="229" y="167.1">Maßstab</text>
<text x="229" y="170.9">(Werkstoff)</text>
<text x="205" y="178.3">Datum</text>
<text x="220.1" y="178.3">Name</text>
<text x="229" y="178.3">(Benennung)</text>
<text x="197.8" y="181.3">Bearb.</text>
<text x="197.8" y="184.3">Gepr.</text>
<text x="197.8" y="187.3">Norm</text>
<text x="229" y="193.3">(Zeichnungsnummer)</text>
<text x="280.5" y="193.3">Blatt</text>
<text x="160.2" y="202.3">Zust.</text>
<text x="165.6" y="202.3">Änderung</text>
<text x="183.6" y="202.3">Datum</text>
<text x="192.5" y="202.3">Name</text>
<text x="198.4" y="202.3">(Urspr.)</text>
<text x="229" y="202.3">(Ers.f.:)</text>
<text x="259.5" y="202.3">(Ers.d.:)</text>
<text x="287.7" y="199.3">Bl.</text>
</g>
<g font-size="2.8" fill="#008080">
<text x="205.9" y="181.3">30.09.22</text>
<text x="216.2" y="181.5">Felix</text>
</g>
</svg>
